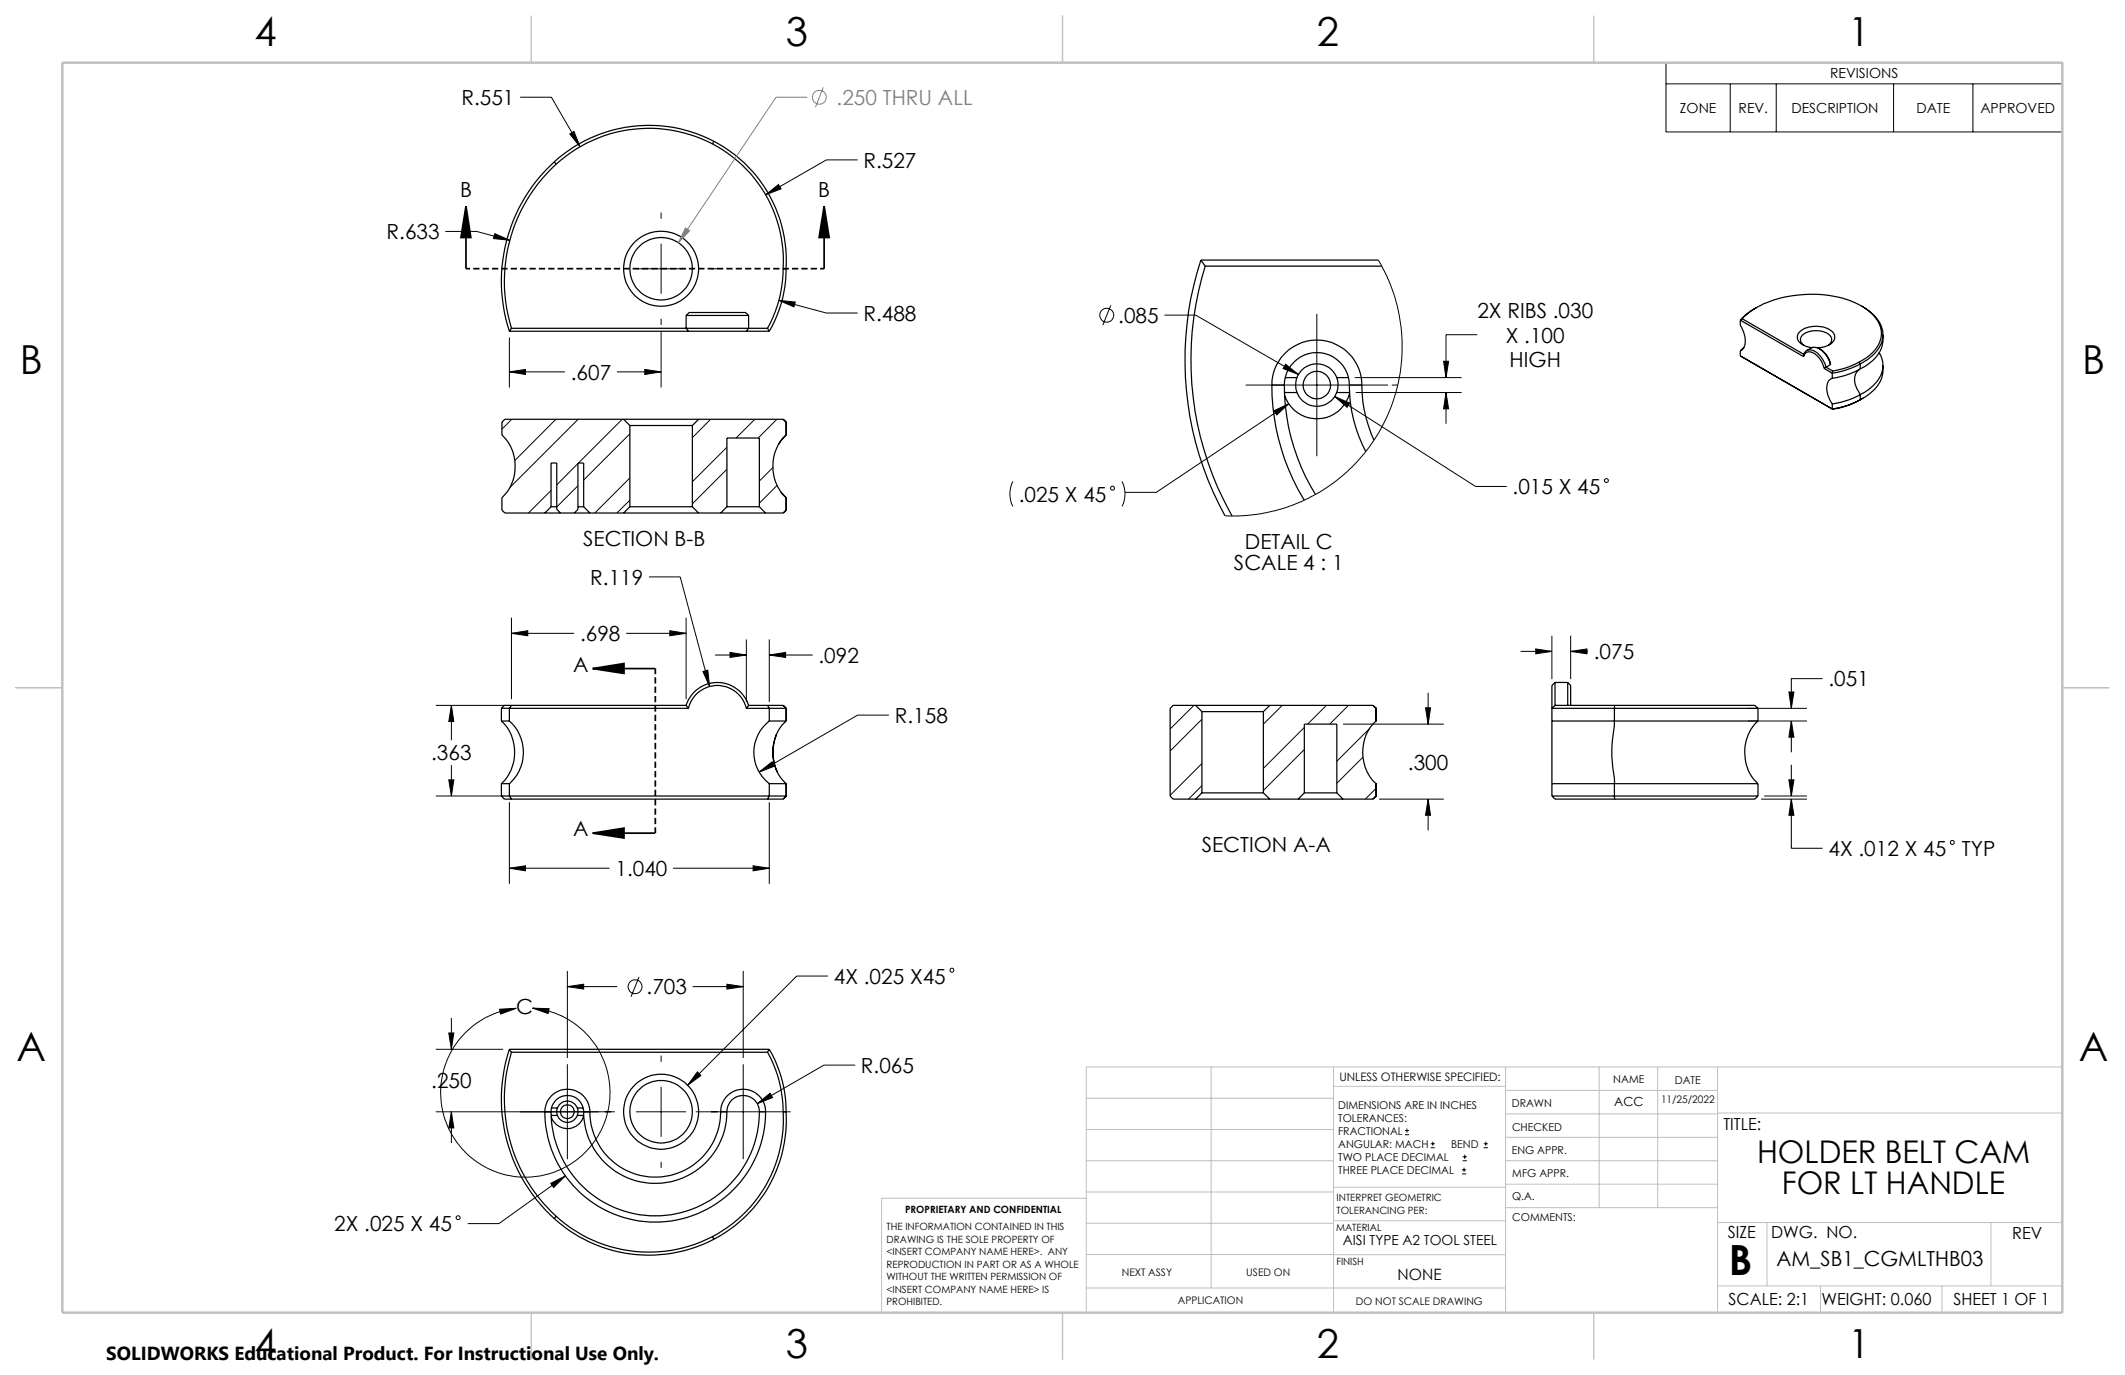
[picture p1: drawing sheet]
<svg xmlns="http://www.w3.org/2000/svg" width="432mm" height="279mm" viewBox="0 0 432 279" stroke-linecap="round" stroke-linejoin="round" font-family="sans-serif">
<g fill="none" stroke="#000" stroke-width=".25">
<path d="M112.6 32.9a32.7 32.7 0 0 0-9.1 34.4M112.6 32.9l.4 .4M113 33.3a32.3 32.3 0 0 0-9.1 33.4M144.8 29.2a28.1 28.1 0 0 0-31.8 4.1M144.8 29.2a26.8 26.8 0 0 1 14.3 25.4M145.1 28.7a28.6 28.6 0 0 0-32.5 4.2M145.1 28.7a27.3 27.3 0 0 1 14.6 25.9M145.1 28.7l-.3 .5M159.1 54.6a24.9 24.9 0 0 1-3.1 12.1M159.1 54.6h.6M159.7 54.6a24.8 24.8 0 0 1-3.4 12.7M244 52.8a65.7 65.7 0 0 0 4.9 52"/>
<path d="M244 52.8l.9 1.3M244 52.8h36.1M244.9 54.1a64.3 64.3 0 0 0 5.5 50.7M244.9 54.1h35.9M103.5 67.3h36.4M103.9 66.7h35.5M103.9 66.7l-.4 .6M139.4 64.1h12.7M139.4 64.1l.7-.6h11.4l.6 .6M139.4 66.7h12.7M139.4 64.1v2.6M139.4 66.7l.5 .6"/>
<path d="M139.9 67.3h11.8M151.7 67.3h4.6M152.1 64.1v2.6M152.1 66.7l-.4 .6M152.1 66.7h3.9M156 66.7l.3 .6M258.4 78.2a44.9 44.9 0 0 0 6.6 23.4M258.4 78.2a9.1 9.1 0 0 1 9.2-9.1 9.1 9.1 0 0 1 9.1 9.1M258.4 78.2h2.6M261 78.2a41.9 41.9 0 0 0 6.3 22.3M261 78.2a6.6 6.6 0 0 1 6.6-6.6 6.6 6.6 0 0 1 6.6 6.6M261 79.8h2.6"/>
<path d="M261.2 76.7h2.4M271.6 79.8h2.6M271.6 76.7h2.4M274.2 78.2a28.9 28.9 0 0 0 3.3 13.6M274.2 78.2h2.5M274.2 79.9a6.9 6.9 0 0 1-6.4 5.2 6.9 6.9 0 0 1-6.8-4.8M276.7 78.2a26.7 26.7 0 0 0 2.5 11.2M353.6 65.1v1a4.8 4.8 0 0 1 .7 4.6l-.3 .4-.4 .2M353.6 71.3v1M353.6 65.1l12.9 7.4M353.6 72.3l18.7 10.8M353.6 72.3l18.8 10.8"/>
<path d="M354 64.8a18.6 18.6 0 0 1 12.3-4.9 19.7 19.7 0 0 1 13.4 3.3l1 .9 1 1.3M354 64.8l12.5 7.2M354 64.8l-.4 .3M354.4 70.6l-.8 .7M356.9 62.5l-.2 .2a10.7 10.7 0 0 0-3.1 2.4M366.5 72.5a1.24 1.24 0 0 1 2.1-.7l.6 .4 .9 1.1 .6 1.6M366.5 72a1.39 1.39 0 0 1 2.3-.6l.6 .5 .9 1.1 .8 1.6M366.5 72v.5M366.6 70.2a1.41 1.41 0 0 1-.7-1.4 1.41 1.41 0 0 1 1.1-1.2 4.7 4.7 0 0 1 4.9 .7 1.28 1.28 0 0 1-.4 1.9M367.1 71.2l1-.5a2.54 2.54 0 0 1 2.8 1.3l.8 1.2 .3 .9M368.2 70.7l-.8-.2a2.34 2.34 0 0 1-2.2-2.1 2.99 2.99 0 0 1 3-2 4.8 4.8 0 0 1 4.4 1.3 1.66 1.66 0 0 1-1 2.4l-1.1 .4-1.2 .2M369.7 70.9l.8 .5 .6 .7 .4 .7 .5 1.3"/>
<path d="M370.7 74.9l1.6 .9M371.1 74.6l1.3 .8M371.1 74.6l-.4 .3M372 74.1l-.9 .5M372.3 76.9a2.13 2.13 0 0 0-1 2.7l.5 1.6 .5 .9M372.3 75.8v1.1M372.4 75.4l-.1 .4M377.8 73.6a15.6 15.6 0 0 1-5.4 1.8M377.8 73.6l.2 .3M377.9 75.1a3 3 0 0 0-.4 4.1l.5 1M378 73.9l-2.4 1.1-3.3 .8M378 75l-3.1 1.3-2.6 .6"/>
<path d="M378 73.9v1.1M378.2 62.2l.3 .1a9.6 9.6 0 0 1 3.5 3.4M381.7 65.4a5.2 5.2 0 0 1-1.9 6.8l-2 1.4M381.7 65.4l.3 .3M381.7 71.8l.3 .1M381.8 71.7l.2 .2M382 65.7a5.3 5.3 0 0 1-1.9 6.9l-2.1 1.3M382 71.9a5.2 5.2 0 0 1-1.6 6.6l-1.1 .9-1.3 .8M382.6 68a5.9 5.9 0 0 1-.8 3.7 8.8 8.8 0 0 1-3.8 3.3M382.6 74.3a5.9 5.9 0 0 1-.8 3.6 9.4 9.4 0 0 1-3.8 3.3M126.7 85.2h-24.1l-.6 .6v2.6a8.9 8.9 0 0 1 0 12.7v2.5l.6 .6h8.1M126.7 85.2h15.3"/>
<path d="M126.7 85.2l1.3 1.3M128 86.5h12.7M128 86.5v16.5M140.7 86.5v16.5M142 85.2h17.2M142 85.2l-1.3 1.3M158.7 100l1.1 1.1M159.1 85.2l.6 .6M159.2 85.2l.6 .6M159.7 88.4a8.9 8.9 0 0 0 0 12.7M159.7 85.8h.1M159.7 85.8v2.6"/>
<path d="M159.7 88.4h.1M159.8 88.4l-1.6 1.9M159.8 85.8v2.6M372.3 82.1v1M372.3 83.1h.1M377.8 81.4a16.6 16.6 0 0 1-5.4 1.7M378 80.2l-2.3 1-3.4 .9M378 81.2l-.4 .3a16.4 16.4 0 0 1-5.3 1.6M378 81.2l-.2 .2M378 80.2v1M378.6 80.9l-.8 .5M110.7 104.2h3.2"/>
<path d="M112 103h1.1M112 103v-8.9h1.1v9.4l.8 .7M112 103l-1.3 1.2M113.9 104.2h2.8M116.7 104.2h3.2M117.4 103h1.2M118.6 103l1.3 1.2M118.6 103v-8.9h-1.2v9.4l-.7 .7M119.9 104.2h6.8M126.7 104.2h15.3M128 103h12.7M128 103l-1.3 1.2"/>
<path d="M140.7 103l1.3 1.2M142 104.2h4.4M146.4 104.2h9.2M147.7 103h6.6M147.7 103v-14h6.6v14M147.7 103l-1.3 1.2M154.3 103l1.3 1.2M155.6 104.2h3.5M159.1 104.2h.1M159.7 101.1v2.5M159.7 101.1h.1M159.7 103.6l-.6 .6"/>
<path d="M159.7 103.6h.1M159.8 101.1v2.5M159.8 103.6l-.6 .6M316 138.7v4.6M316 138.7l-.7 .6v4.6M316 138.7h2.6M318.6 138.7v4.6M318.6 138.7l.6 .6v4M101.9 146.5a8.9 8.9 0 0 1 0 12.7M101.9 143.9h1.6M101.9 143.9v2.6M101.9 159.2v2.5"/>
<path d="M101.9 159.2h1.6M101.9 146.5h1.6M103.5 146.5a8.5 8.5 0 0 1 0 12.7M103.5 143.9v2.6M103.5 159.2v2.5M103.5 143.9h36.4M103.9 143.3h-1.4l-.6 .6M103.9 143.3l-.4 .6M103.9 143.3h35.5M139.4 143.3a6.7 6.7 0 0 1 6.4-4.6 6.7 6.7 0 0 1 6.3 4.6M139.4 143.3l.5 .6M139.9 143.9a6.1 6.1 0 0 1 5.9-4.6 6.1 6.1 0 0 1 5.9 4.6"/>
<path d="M151.7 143.9h4.6M152.1 143.3l-.4 .6M152.1 143.3h3.9M156 143.3h3.1M156 143.3l.3 .6M156.3 146.5a8 8 0 0 0 0 12.7M156.3 159.2h3.4M156.3 146.5h3.4M156.3 143.9h3.4M156.3 143.9v2.6M156.3 159.2v2.5M157.8 149.2a9.6 9.6 0 0 0 .1 7.6"/>
<path d="M159.1 143.3l.6 .6M159.1 143.3h.1M159.2 143.3l.6 .6M159.7 146.5a8.8 8.8 0 0 0 0 12.7M159.7 143.9h.1M159.7 159.2l.1 2.5M159.7 143.9v2.6M159.7 159.2v2.5M159.8 143.9l-.1 2.6M243 143.3h15M243 143.3h-4.6l-.6 .6v17.8l.6 .7h4.6M243 143.3l1.2 1.3"/>
<path d="M244.2 144.6h12.5M244.2 144.6v16.5M256.7 144.6v16.5M258 143.3h21l.6 .6M258 143.3l-1.3 1.3M279.6 159.2h.1M279.6 146.5a8.9 8.9 0 0 0 0 12.7M279.6 146.5h.1M279.6 143.9h.1M279.6 143.9v2.6M279.6 159.2v2.5M315.3 146.5h12.7"/>
<path d="M315.3 143.9h12.7M315.3 159.2h12.7M315.3 146.5v12.7M315.3 143.9v2.6M315.3 159.2v2.5M316 143.3h12.1M316 143.3l-.7 .6M328 159.2h29.2M328 146.5v.6a31.4 31.4 0 0 0 .1 11.6l-.1 .5M328 146.5h29.2M328 143.9h29.2M328 143.9v2.6"/>
<path d="M328 159.2v2.5M328.1 143.3h28.5l.6 .6M328.1 143.3l-.1 .6M357.2 146.5a8.9 8.9 0 0 0 0 12.7M357.2 143.9v2.6M357.2 159.2v2.5M101.9 161.7h1.6M101.9 161.7l.6 .7h1.4M103.5 161.7h52.8M103.5 161.7l.4 .7M103.9 162.4h52.1M156 162.4h3.1"/>
<path d="M156.3 161.7h3.4M156.3 161.7l-.3 .7M159.1 162.4h.1M159.7 161.7h.1M159.7 161.7l-.6 .7M159.8 161.7l-.6 .7M243 162.4h15M244.2 161.1h12.5M244.2 161.1l-1.2 1.3M256.7 161.1l1.3 1.3M258 162.4h5.8M263.8 162.4h9.1"/>
<path d="M265 161.1h6.6M265 161.1v-14h6.6v14M265 161.1l-1.2 1.3M271.6 161.1l1.3 1.3M272.9 162.4h6.1M279 162.4h.1M279.6 161.7h.1M279.6 161.7l-.6 .7M315.3 161.7h12.7M315.3 161.7l.7 .7h12.1M328 161.7h29.2M328 161.7l.1 .7"/>
<path d="M357.2 161.7l-.6 .7h-28.5M103.5 213.2a32.8 32.8 0 0 0 9.1 34.4M103.5 213.2l.4 .6M103.5 213.2h52.8M103.9 213.8a32.2 32.2 0 0 0 9.1 33.4M103.9 213.8h52.1M156 213.8a24.9 24.9 0 0 1 3.1 12.1M156.3 213.2a24.9 24.9 0 0 1 3.4 12.7M156.3 213.2l-.3 .6M110.7 225.9a22.4 22.4 0 0 0 22.4 22.4 22.4 22.4 0 0 0 22.5-22.4M110.7 225.9a4.6 4.6 0 0 1 4.6-4.6 4.6 4.6 0 0 1 4.6 4.6M110.7 225.9h1.3"/>
<path d="M112 225.9a21.2 21.2 0 0 0 21.1 21.2 21.2 21.2 0 0 0 21.2-21.2M112 225.9a3.3 3.3 0 0 1 3.3-3.3 3.3 3.3 0 0 1 3.3 3.3M112 226.7h1.3M112.1 225.1h1.2M117.3 226.7h1.3M117.3 225.1h1.2M118.6 225.9a14.6 14.6 0 0 0 14.6 14.6 14.6 14.6 0 0 0 14.5-14.6M118.6 226.7a3.4 3.4 0 0 1-3.2 2.6 3.4 3.4 0 0 1-3.4-2.4M118.6 225.9h1.3M119.9 225.9a13.3 13.3 0 0 0 13.3 13.3 13.3 13.3 0 0 0 13.2-13.3M146.4 225.9a4.6 4.6 0 0 1 4.6-4.6 4.6 4.6 0 0 1 4.6 4.6M146.4 225.9h1.3"/>
<path d="M147.7 225.9a3.3 3.3 0 0 1 3.3-3.3 3.3 3.3 0 0 1 3.3 3.3M154.3 225.9h1.3M159.1 225.9a26.9 26.9 0 0 1-14.3 25.4M159.1 225.9h.6M159.7 225.9a27.4 27.4 0 0 1-14.6 25.9M112.6 247.6a28.6 28.6 0 0 0 32.5 4.2M113 247.2a28.1 28.1 0 0 0 31.8 4.1M113 247.2l-.4 .4M144.8 251.3l.3 .5"/>
<circle cx="134.3" cy="54.6" r="6.3"/>
<circle cx="134.3" cy="54.6" r="7.6"/>
<circle cx="267.6" cy="78.2" r="4.3"/>
<circle cx="267.6" cy="78.2" r="2.81"/>
<circle cx="115.3" cy="225.9" r="1.4"/>
<circle cx="115.3" cy="225.9" r="2.16"/>
<circle cx="134.3" cy="225.9" r="6.3"/>
<circle cx="134.3" cy="225.9" r="7.6"/>
</g>
<g fill="none" stroke="#000" stroke-width=".2">
<path d="M105.7 19.8h6.3l5.9 10M338.5 12.7h80.6v14.1h-80.6zM338.5 17h80.6M351.6 17v9.8M360.9 17v9.8M384.8 17v9.8M400.9 17v9.8M115.8 27.2l.8-.5 1.3 3.1zM155.6 39.6l2.6-2.1 .5 .9zM174.3 32.5h-6.4l-12.3 7.1M90.5 47h6.3l6.8 1.8M100.5 47.5l3.1 1.3-3.3-.3z"/>
<path d="M122.9 54.6h1.3M129.3 54.6h10.1M134.3 43.2v1.2M134.3 49.5v10.2M144.5 54.6h1.3M280.1 52.8l1.8 3.5 1.6 4.4 .8 3.4 .6 4.9-.2 5.1-.8 4.6-1.4 4.5-2.3 4.6-3.1 4.5-3.2 3.4-3.8 3-4.2 2.5-4.2 1.8-4.3 1.2-4.9 .6h-3.6M103.5 75.6l3.3-.5v1zM103.5 68.6v10.1M103.5 75.6h11.3M125.4 75.6h8.9M131 75.1l3.3 .5-3.3 .5zM134.3 64.8v1.2"/>
<path d="M134.3 67.3v11.4M158.3 61l3.3 .4-.3 1zM158.3 61l9.6 2.6h6.4M225.7 62.1l-1.6 4M236.6 64h6.4l20.8 12.1M253.1 78.2h28.9M261.2 74l2.6 2.1-3.1-1.2zM267.6 63.8v28.9M275.3 76.7h21.7M275.5 79.8h21.5M282.8 78.2h1.2M293.3 73.4h1.1l-.6 3.3z"/>
<path d="M293.8 79.8l.6 3.3h-1.1zM293.8 79.8v6.3M300.2 68h-6.4v8.7M104 85.2l-2 2M112 99.7l-4.6 4.5M113 85.2l-8.4 8.4M117.4 94.2l-4.3 4.3M117.4 98.7l-4.3 4.3M117.5 85.2l-13.9 13.9M126.4 85.2l-8.9 8.9M128 97.1l-7.1 7.1M128 88.2l-9.4 9.3"/>
<path d="M144.4 85.2l-3.7 3.7M147.7 90.9l-7 7M147.7 95.4l-7 7M153.4 85.2l-3.8 3.8M157.1 95l-2.8 2.8M157.9 85.2l-3.8 3.8M157.9 98.6l-3.6 3.6M205.8 97.8a5.7 5.7 0 0 0 0 5.1M228 97.8a5.7 5.7 0 0 1 0 5.1M258.9 83.5l3-1.4-2.5 2.2zM261.9 82.1l-27 17.9h-6.3M271.2 80.6l3.1 1.3-.6 .9z"/>
<path d="M271.2 80.6l28.6 18.2h6.4M128 101.6l-2.7 2.6M131.9 117.2h6.3l6 22.3M103.9 128.7l3.3-.5v1zM103.9 125.5v16.6M103.9 128.7h12.8M127.2 128.7h12.2M136.1 128.2l3.3 .5-3.3 .5zM139.4 125.5v16.6M142.8 136.5l1-.3 .4 3.3zM145.3 133.1h6.4M148.3 132.6l3.4 .5-3.4 .5z"/>
<path d="M151.7 129.9v12.8M156.3 133.1l3.3-.5v1zM156.3 129.9v12.8M156.3 133.1h8.8M309 132.4h6.3M312.1 131.9l3.2 .5-3.2 .5zM315.3 129.2v8.8M319.2 132.4l3.3-.5v1zM319.2 129.2v8.8M319.2 132.4h3.5M370.3 137.9h-6.3v6M88.5 143.3h14.2"/>
<path d="M91.2 158.5h1l-.5 3.2zM91.7 143.3l.5 3.3h-1zM91.7 143.3v7.1M91.7 155.5v6.2M154.3 156.9l2.6-2.1 .5 .9zM180.6 145.3h-6.3l-20 11.6M242.6 143.3l-4.8 4.8M244.2 155.2l-6.4 6.4M244.2 146.2l-6.4 6.4M244.2 159.6l-2.7 2.8M260.6 143.3l-3.9 3.8M265 147.8l-8.3 8.3"/>
<path d="M265 152.3l-8.3 8.3M269.5 143.3l-3.8 3.8M272.9 147.1h20.5M274 143.3l-3.8 3.8M277 153.8l-5.4 5.4M278.4 148l-6.8 6.7M289.7 143.8h1l-.5 3.3zM290.2 140.8v6.3M355.2 143.9h12M355.2 146.5h12M363.5 140.6h1l-.5 3.3zM363.5 158.5h1l-.5 3.2z"/>
<path d="M364 146.5l.5 3.3h-1zM364 146.5v6.4M364 155.4v6.3M88.5 161.7h13.7M103.5 176.4l3.3-.5v1.1zM103.5 163v16.6M103.5 176.4h20.4M136.8 176.4h19.5M153 175.9l3.3 .5-3.3 .6zM156.3 163v16.6M279.6 160.2l-2.2 2.2M280.2 162.4h13.2"/>
<path d="M290.2 162.4l.5 3.3h-1zM290.2 162.4v6.3M357.9 162.4h9.3M358.5 161.7h8.7M364 162.4l.5 3.3h-1zM364 162.4v10h6.3M115.3 197.3v17.7M129.9 198.5l-1.7 4M147.7 200l3.3 .5-3.3 .5zM151 197.3v17.7M168.2 198.3h-6.3l-22.2 22.2M88.5 213.2h13.7"/>
<path d="M91.2 209.9h1l-.5 3.3zM91.7 206.9v6.3M101.5 205.1l3.4-.2-3.2 1.2zM108.2 204.9a17.2 17.2 0 0 1 13.3 26 17.2 17.2 0 0 1-29.3 .3 17.2 17.2 0 0 1 12.7-26.3M108.2 204.9l3.4 .1-.2 1zM115.3 216.3v19.2M115.3 200.5l3.3-.5v1zM115.3 200.5h10.1M134.3 214.5v1.3M140.8 200.5h10.2M141.7 217.8l.7 .7-2.7 2zM151 216.3v19.2"/>
<path d="M173.8 216.4h-6.4l-13.5 7.9M91.7 225.9l.5 3.3h-1zM91.7 225.9v6.4M114.9 238.9l-13.5 9.7h-6.4M125 225.9h-36.5M129.3 225.9h10.1M134.3 220.8v10.2M134.3 236.1v1.2M141.4 225.9h19.3M153.9 224.3l2.6-2.2 .5 .9zM285.5 230.6h.8M285.5 229.7h.8"/>
<path d="M285.9 229.3v.9M290.7 233.2h.8M290.7 232.4h.8M291.1 232v.8M297.1 238.5h.8M297.1 237.7h.8M297.2 235.9h.9M297.2 235.1h.9M297.5 237.3v.8M297.6 234.6v.9M301.5 233.2h.8M301.5 232.4h.8"/>
<path d="M301.9 232v.8M111.9 240.5l3-1.6-2.4 2.4z"/>
<circle cx="224.9" cy="64.1" r="1.42"/>
<circle cx="226" cy="99.2" r=".41"/>
<circle cx="326.4" cy="97.7" r=".39"/>
<circle cx="396.7" cy="171.2" r=".41"/>
<circle cx="193.4" cy="197.1" r=".4"/>
<circle cx="129" cy="200.5" r="1.42"/>
<circle cx="93.1" cy="247.4" r=".39"/>
</g>
<g fill="none" stroke="#808080" stroke-width=".2">
<path d="M164 19.8h-6.3l-19.8 29.5M167.3 17.7l-1.6 4.1M139.3 46.3l.8 .6-2.2 2.4z"/>
<circle cx="166.5" cy="19.8" r="1.4"/>
</g>
<path d="M94.7 41.9l1 6.4h-2zM94.7 41.9v12.7M167.5 41.9l1 6.4h-2.1zM167.5 41.9v12.7M120.4 135.9l6.4-1.1v2zM120.4 135.9h12.7M120.4 169.3l6.4-1v2zM120.4 169.3h12.7" fill="none" stroke="#000" stroke-width=".35"/>
<path d="M133.2 135.8v33.5" fill="none" stroke="#000" stroke-width=".35" stroke-dasharray="1.3 .6" stroke-dashoffset=".1" stroke-linecap="butt"/>
<path d="M167.5 54.6h-72.8" fill="none" stroke="#000" stroke-width=".35" stroke-dasharray="1.3 .6" stroke-dashoffset=".4" stroke-linecap="butt"/>
<g fill="none" stroke="#c0c0c0" stroke-width=".2">
<path d="M246.1 216.8v44.9M271 216.8v49.9M305.9 216.8v49.9M324.9 216.8v28.6M336.8 216.8v28.6M349 216.8v49.9M419.1 216.8h-198.4v49.9M220.7 235.9h50.3M220.7 229.5h50.3M220.7 223.2h50.3M271 220.7h34.9M305.9 231.1h43.1"/>
<path d="M305.9 226.3h43.1M305.9 221.6h43.1M305.9 235.9h43.1M349 226.2h70.1M220.7 248.6h50.3M220.7 242.2h50.3M220.7 254.9h50.3M220.7 243.5h-41.6v23.2M271 255h34.9M271 248.1h35M271 241.2h35M305.9 240.6h43.1"/>
<path d="M306 245.4h43M349 248.4h70.1M359.1 248.4v12.9M404.6 248.4v12.9M220.7 261.7h85.2M349 261.3h70.1M369.9 261.3v5.4M394.6 261.3v5.4"/>
</g>
<path d="M108 3.2v9.5M215.9 3.2v9.5M323.8 3.2v9.5M3.1 139.7h9.6M419.1 139.7h9.5M108 266.7v9.6M215.9 266.7v9.6M323.8 266.7v9.6" fill="none" stroke="#c0c0c0" stroke-width=".25"/>
<path d="M12.7 12.7h406.4v254h-406.4z" fill="none" stroke="#c0c0c0" stroke-width=".5"/>
<g fill="#000">
<path d="M120.4 135.9l6.4-1.1v2zM120.4 169.3l6.4-1v2zM167.5 41.9l1 6.4h-2.1zM94.7 41.9l1 6.4h-2z"/>
<path d="M103.5 176.4l3.3-.5v1.1zM153 175.9l3.3 .5-3.3 .6zM103.9 128.7l3.3-.5v1zM136.1 128.2l3.3 .5-3.3 .5zM156.3 133.1l3.3-.5v1zM148.3 132.6l3.4 .5-3.4 .5zM142.8 136.5l1.4 3-.4-3.3zM91.7 143.3l.5 3.3h-1zM91.2 158.5h1l-.5 3.2zM154.3 156.9l3.1-1.2-.5-.9zM155.6 39.6l3.1-1.2-.5-.9zM158.3 61l3 1.4 .3-1zM115.8 27.2l2.1 2.6-1.3-3.1zM100.5 47.5l-.2 1 3.3 .3zM131 75.1l3.3 .5-3.3 .5zM103.5 75.6l3.3-.5v1zM153.9 224.3l3.1-1.3-.5-.9zM91.2 209.9h1l-.5 3.3zM91.7 225.9l.5 3.3h-1zM115.3 200.5l3.3-.5v1zM147.7 200l3.3 .5-3.3 .5zM111.9 240.5l.6 .8 2.4-2.4zM141.7 217.8l-2 2.7 2.7-2zM312.1 131.9l3.2 .5-3.2 .5zM319.2 132.4l3.3-.5v1zM363.5 140.6h1l-.5 3.3zM364 146.5l.5 3.3h-1zM364 162.4l.5 3.3h-1zM363.5 158.5h1l-.5 3.2zM290.2 162.4l.5 3.3h-1zM289.7 143.8h1l-.5 3.3zM293.3 73.4h1.1l-.6 3.3zM293.8 79.8l.6 3.3h-1.1zM261.2 74l-.5 .9 3.1 1.2zM271.2 80.6l2.5 2.2 .6-.9zM258.9 83.5l.5 .8 2.5-2.2z"/>
<path d="M101.5 205.1l3.4-.2-3.2 1.2zM108.2 204.9l3.4 .1-.2 1z"/>
</g>
<path d="M139.3 46.3l.8 .6-2.2 2.4z" fill="#808080"/>
<text font-size="8.5" x="351.3" y="259">B</text>
<g font-size="8.1">
<text x="51.7" y="9.3">4</text>
<text x="159.7" y="9.3">3</text>
<text x="267.6" y="9.3">2</text>
<text x="375.6" y="9.3">1</text>
<text x="4" y="76">B</text>
<text x="423.1" y="76">B</text>
<text x="3.3" y="215.7">A</text>
<text x="422.4" y="215.7">A</text>
<text x="51.7" y="276">4</text>
<text x="159.7" y="276">3</text>
<text x="267.6" y="276">2</text>
<text x="375.6" y="276">1</text>
</g>
<g font-size="6.3">
<text x="357" y="236.4">HOLDER BELT CAM</text>
<text x="362.1" y="242.7">FOR LT HANDLE</text>
</g>
<g font-size="4.2">
<text x="93.8" y="21.3">R.551</text>
<text x="175.5" y="34.1">R.527</text>
<text x="93.5" y="40">B</text>
<text x="166.3" y="40">B</text>
<text x="78.6" y="48.6">R.633</text>
<text x="175.5" y="65.2">R.488</text>
<text x="227.2" y="65.6">.085</text>
<text x="300.2" y="64.6">2X RIBS .030</text>
<text x="306" y="69.6">X .100</text>
<text x="116" y="77.2">.607</text>
<text x="306.8" y="74.7">HIGH</text>
<text x="207" y="101.9">.025 X 45</text>
<text x="307.4" y="100.4">.015 X 45</text>
<text x="118.5" y="111">SECTION B-B</text>
<text x="253" y="111.6">DETAIL C</text>
<text x="119.9" y="118.8">R.119</text>
<text x="250.7" y="115.8">SCALE 4 : 1</text>
<text x="117.9" y="130.3">.698</text>
<text x="116.4" y="136.5">A</text>
<text x="166.3" y="134.7">.092</text>
<text x="323.9" y="133.9">.075</text>
<text x="371.5" y="139.5">.051</text>
<text x="181.8" y="146.9">R.158</text>
<text x="87.6" y="154.5">.363</text>
<text x="286.1" y="156.5">.300</text>
<text x="116.4" y="169.9">A</text>
<text x="244.2" y="173.2">SECTION A-A</text>
<text x="371.5" y="173.9">4X .012 X 45</text>
<text x="398.7" y="173.9">TYP</text>
<text x="125.1" y="178">1.040</text>
<text x="131.4" y="202">.703</text>
<text x="169.4" y="199.9">4X .025 X45</text>
<text x="104.9" y="206">C</text>
<text x="87.6" y="221">.250</text>
<text x="175" y="218">R.065</text>
<text x="67.9" y="250.2">2X .025 X 45</text>
<text x="361" y="257.2">AM_SB1_CGMLTHB03</text>
</g>
<text font-size="4.2" fill="#808080" x="170" y="21.3">.250 THRU ALL</text>
<text font-size="3.8" x="21.6" y="276.3">SOLIDWORKS Educational Product. For Instructional Use Only.</text>
<g font-size="3.4">
<text x="350.2" y="229.5">TITLE:</text>
<text x="351.1" y="251.6">SIZE</text>
<text x="359.9" y="251.6">DWG. NO.</text>
<text x="408.9" y="251.7">REV</text>
<text x="351.2" y="265.2">SCALE: 2:1</text>
<text x="370.1" y="265.3">WEIGHT: 0.060</text>
<text x="396.9" y="265.2">SHEET 1 OF 1</text>
</g>
<text font-size="3.2" x="284" y="260.1">NONE</text>
<g font-size="2.8">
<text x="371.9" y="15.9">REVISIONS</text>
<text x="341.4" y="23">ZONE</text>
<text x="353.3" y="23">REV.</text>
<text x="364" y="23">DESCRIPTION</text>
<text x="389.4" y="23">DATE</text>
<text x="402.4" y="23">APPROVED</text>
<text x="272.8" y="253">AISI TYPE A2 TOOL STEEL</text>
</g>
<text font-size="2.5" x="328" y="224.8">ACC</text>
<text font-size="2.4" x="272.2" y="219.7">UNLESS OTHERWISE SPECIFIED:</text>
<g font-size="2.2">
<text x="327.8" y="220.1">NAME</text>
<text x="340.3" y="220.2">DATE</text>
<text x="271.9" y="225.3">DIMENSIONS ARE IN INCHES</text>
<text x="271.9" y="227.9">TOLERANCES:</text>
<text x="307.2" y="224.9">DRAWN</text>
<text x="271.9" y="230.6">FRACTIONAL</text>
<text x="271.9" y="233.2">ANGULAR: MACH</text>
<text x="294.9" y="233.2">BEND</text>
<text x="307.3" y="229.8">CHECKED</text>
<text x="271.9" y="235.9">TWO PLACE DECIMAL</text>
<text x="271.9" y="238.5">THREE PLACE DECIMAL</text>
<text x="307.2" y="234.5">ENG APPR.</text>
<text x="307.3" y="239.2">MFG APPR.</text>
<text x="307.3" y="243.9">Q.A.</text>
<text x="307.3" y="248.1">COMMENTS:</text>
</g>
<g font-size="2.1">
<text x="337.5" y="224.2">11/25/2022</text>
<text x="227.9" y="259.2">NEXT ASSY</text>
<text x="253.3" y="259.2">USED ON</text>
<text x="239.3" y="265">APPLICATION</text>
<text x="275.5" y="265.1">DO NOT SCALE DRAWING</text>
</g>
<g font-size="2">
<text x="271.6" y="244.1">INTERPRET GEOMETRIC</text>
<text x="180.2" y="250">THE INFORMATION CONTAINED IN THIS</text>
<text x="183.9" y="246.4">PROPRIETARY AND CONFIDENTIAL</text>
<text x="271.5" y="250.2">MATERIAL</text>
<text x="271.6" y="246.6">TOLERANCING PER:</text>
<text x="180.2" y="252.5">DRAWING IS THE SOLE PROPERTY OF</text>
<text x="180.2" y="255.1">&lt;INSERT COMPANY NAME HERE&gt;. ANY</text>
<text x="180.2" y="257.6">REPRODUCTION IN PART OR AS A WHOLE</text>
<text x="271.5" y="257">FINISH</text>
<text x="180.2" y="260.1">WITHOUT THE WRITTEN PERMISSION OF</text>
<text x="180.2" y="262.6">&lt;INSERT COMPANY NAME HERE&gt; IS</text>
<text x="180.2" y="265.2">PROHIBITED.</text>
</g>
</svg>
